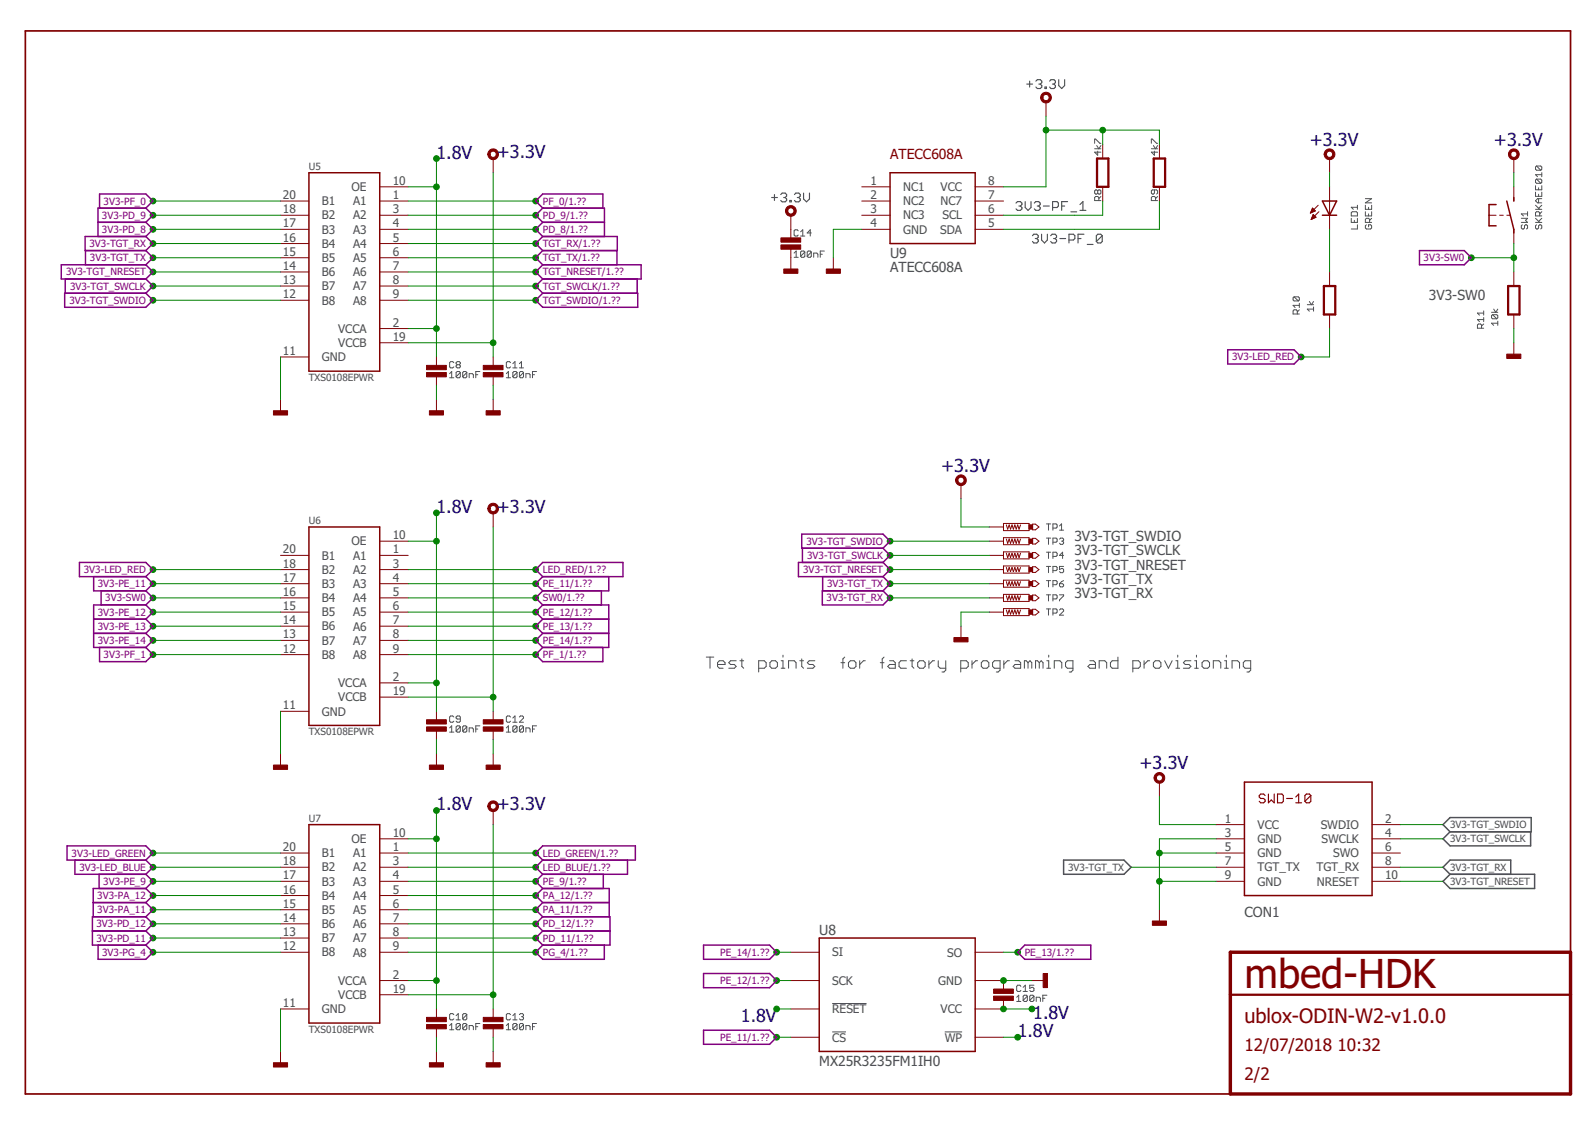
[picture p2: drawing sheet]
<svg xmlns="http://www.w3.org/2000/svg" width="297mm" height="210mm" viewBox="0 0 297 210" stroke-linecap="round" stroke-linejoin="round" font-family="sans-serif">
<g fill="none" stroke="#505050" stroke-width=".19">
<path d="M203.9 27.7h1.1M203.9 26.7v-.8h.1l.8 .8h.2M204.2 27.1l.4 .6 .4-.6M204.4 28.2v.7l-.5-.6h1.1M204.4 35.6v.4M204.4 35.6l-.2-.2-.3 .2v.4l.1 .2 .4-.2M204.4 35.6l.2-.2 .4 .2v.4l-.2 .2-.4-.2M204.6 37.4v-.6l-.2-.2h-.4l-.1 .2v.6h1.1M205 36.6l-.4 .4M214.4 27.7h1.2M214.4 26.7v-.8h.2l.8 .8h.2M214.8 27.1l.4 .6 .4-.6"/>
<path d="M215 28.2v.7l-.6-.6h1.2M215 35.4v.6l-.2 .2-.4-.2v-.4l.2-.2h.8l.2 .2v.4l-.2 .2M215.2 37.4v-.6l-.2-.2h-.4l-.2 .2v.6h1.2M215.6 36.6l-.4 .4M251.7 39.6l.1-.2h.8l.2 .2v.6h-1.1zM252.8 38.2v.8M252.8 38.6h-1.1l.3 .4M254.3 38.2v.8h1.1v-.8M254.3 39.4v.8h1.1v-.8M254.3 37h1.1l-1.1 .8h1.1M254.9 38.6v.4M254.9 39.8v.4"/>
<path d="M284.5 39.4v.8M284.5 39.8h-1.2l.4 .4M286 39h1.1M286 34.6v.7h1.1v-.7M286 35.8v.8h1.1v-.8M286 38.2l.7 .8M286.2 30.9l-.2 .2v.4l.2 .2h.7M286.2 33.4l-.2 .1v.5l.2 .1h.7M286.2 30.9h.7l.2 .2v.4l-.2 .2M286.2 33.4h.7l.2 .1v.5l-.2 .1M286.2 33.4l.7 .7M286.2 30.9l.7 .8"/>
<path d="M286.5 35v.3M286.5 36.2v.4M286.5 37v.8M287.1 37h-.8l-.3 .4 .3 .4h.8M287.1 32.2v.7M287.1 39.4l-.4 .4M287.1 38.2l-.6 .6M287.1 32.5h-1.1l.3 .4M147.9 47.1l.4-.3v1.1M147.9 47.9h.8M148.7 43l-.2-.2h-.4l-.2 .2v.8l.2 .2h.4l.2-.2M149.1 44h.8"/>
<path d="M149.1 43.2l.4-.4v1.2M149.9 46.9v.8l-.2 .2h-.4l-.2-.2M149.9 46.9l-.2-.1h-.4l-.2 .1v.8M149.9 46.9l-.8 .8M151.1 46.9v.8l-.2 .2h-.4l-.2-.2M151.1 46.9l-.2-.1h-.4l-.2 .1v.8M151.1 46.9l-.8 .8M151.1 43.4h-.8l.6-.6v1.2M151.5 47.9v-.8h.6l.2 .2v.6M152.8 47.3h.3M153.5 46.8h-.7v1.1M241 55.3l-.2 .2v.4l.2 .1h.8"/>
<path d="M241 55.3h.8l.2 .2v.4l-.2 .1M241 55.3l.8 .7M241.6 58.5v-.6l-.2-.2h-.4l-.2 .2v.6h1.2M242 57.7l-.4 .4M242 56.9h-1.2l.4 .4M242 56.5v.8M243.5 56.7h1.1M243.8 56.2l.4 .5 .4-.5M244.6 57.6h-1.1l.3 .4M244.6 57.2v.8M251.7 40.7v.7h1.1v-.7M252.2 41v.4"/>
<path d="M252.8 41.9v.8h-1.1M254.5 41.9l-.2 .2v.4l.2 .2h.7l.2-.2v-.4l-.2-.2h-.3v.3M255.1 41.4v-.5l-.2-.2h-.4l-.2 .2v.5h1.1M255.4 40.7l-.3 .3M276.3 59.5h-1.2l.4 .4M276.3 57.9v.8M276.3 59.1v.8M276.3 58.3h-1.2l.4 .4M277.8 58.2h1.1M278 58.6h.7l.2 .2v.4l-.2 .2M278 58.6l-.2 .2v.4l.2 .2h.7M278 58.6l.7 .8"/>
<path d="M278.2 57.6l.4 .6 .3-.6M278.9 59.8v.8M283.3 40.7h1.2l-.4 .3 .4 .4h-1.2M283.5 41.9l-.2 .2v.4l.4 .2 .2-.2v-.4l.4-.2 .2 .2v.4l-.2 .2M286 41.4h1.1M286 40.7l.7 .7M286.2 41.9l-.2 .2v.4l.3 .2 .2-.2v-.4l.4-.2 .2 .2v.4l-.2 .2M286.7 40.2v-.6l-.2-.2h-.3l-.2 .2v.6h1.1M287.1 40.7l-.6 .5M83.7 69.6l.4-.4v1.2M83.7 70.4h.8M84.5 67.5l-.2-.1h-.4l-.2 .1v.8l.2 .2h.4l.2-.2"/>
<path d="M85.2 67.9l-.3-.2 .3-.3h.3l.2 .1-.2 .4M85.2 67.9l-.3 .2 .3 .4h.3l.2-.2-.2-.4M85.2 67.9h.3M85.7 69.4v.8l-.2 .2h-.3l-.3-.2M85.7 69.4l-.2-.2h-.3l-.3 .2v.8M85.7 69.4l-.8 .8M86.9 69.4v.8l-.2 .2h-.3l-.2-.2M86.9 69.4l-.2-.2h-.3l-.2 .2v.8M86.9 69.4l-.7 .8M87.4 70.4v-.8h.6l.2 .2v.6M88.6 69.8h.4M89.4 69.2h-.8v1.2"/>
<path d="M94.3 70.4h.8M94.3 69.6l.4-.4v1.2M95.1 67.5l-.2-.1h-.4l-.2 .1v.8l.2 .2h.4l.2-.2M95.5 68.5h.8M95.5 67.7l.4-.3v1.1M96.3 69.4v.8l-.2 .2h-.4l-.2-.2M96.3 69.4l-.2-.2h-.4l-.2 .2v.8M96.3 69.4l-.8 .8M96.7 68.5h.8M96.7 67.7l.4-.3v1.1M97.5 69.4v.8l-.2 .2h-.4l-.2-.2M97.5 69.4l-.2-.2h-.4l-.2 .2v.8"/>
<path d="M97.5 69.4l-.8 .8M97.9 70.4v-.8h.6l.2 .2v.6M99.2 69.8h.3M99.9 69.2h-.7v1.2M275.9 61.1v-.6l-.2-.2h-.4l-.2 .2v.6h1.2M276.3 60.3l-.4 .4M278.9 60.2h-1.1l.4 .4M194.9 97.6h.8M195.3 97.6v1.1M196.1 98.4h.6l.2-.3v-.3l-.2-.2h-.6v1.1M197.3 98l.4-.4v1.1M197.3 98.7h.8"/>
<path d="M194.9 113.4h.8M194.9 100.2h.8M194.9 102.8h.8M194.9 105.5h.8M194.9 108.1h.8M194.9 110.8h.8M195.3 100.2v1.2M195.3 102.8v1.2M195.3 105.5v1.2M195.3 108.1v1.2M195.3 110.8v1.1M195.3 113.4v1.2"/>
<path d="M196.1 101h.6l.2-.2v-.4l-.2-.2h-.6v1.2M196.1 103.6h.6l.2-.2v-.3l-.2-.3h-.6v1.2M196.1 106.3h.6l.2-.2v-.4l-.2-.2h-.6v1.2M196.1 108.9h.6l.2-.2v-.4l-.2-.2h-.6v1.2M196.1 111.5h.6l.2-.1v-.4l-.2-.2h-.6v1.1M196.1 114.2h.6l.2-.2v-.4l-.2-.2h-.6v1.2M197.3 113.6l.2-.2h.4l.2 .2v.2l-.8 .8h.8M197.3 100.4l.2-.2h.4l.2 .2-.2 .4M197.3 108.7h.6l.2 .4-.2 .2h-.4l-.2-.2zM197.3 110.8h.8v.2l-.8 .7v.2M197.7 100.8h.2M197.9 100.8l.2 .2-.2 .4h-.4l-.2-.2"/>
<path d="M198.1 105.5h-.8v.6l.4-.2 .4 .2v.4l-.2 .2h-.4l-.2-.2M198.1 103.4h-.8l.6-.6v1.2M198.1 108.1l-.8 .6M83.7 135.6l.4-.4v1.2M83.7 136.4h.8M84.5 133.5l-.2-.2h-.4l-.2 .2v.8l.2 .2h.4l.2-.2M85.7 133.9h-.5l-.3-.2 .3-.4h.3l.2 .2v.8l-.2 .2h-.3l-.3-.2M85.7 135.4l-.2-.2h-.3l-.3 .2v.8M85.7 135.4v.8l-.2 .2h-.3l-.3-.2M85.7 135.4l-.8 .8M86.9 135.4l-.2-.2h-.3l-.2 .2v.8M86.9 135.4v.8l-.2 .2h-.3l-.2-.2"/>
<path d="M86.9 135.4l-.7 .8M87.4 136.4v-.8h.6l.2 .2v.6M88.6 135.8h.4M89.4 135.2h-.8v1.2M94.3 135.6l.4-.4v1.2M94.3 136.4h.8M95.1 133.5l-.2-.2h-.4l-.2 .2v.8l.2 .2h.4l.2-.2M95.5 133.7l.4-.4v1.2M95.5 134.5h.8M96.3 135.4l-.2-.2h-.4l-.2 .2v.8M96.3 135.4v.8l-.2 .2h-.4l-.2-.2M96.3 135.4l-.8 .8"/>
<path d="M96.7 133.5l.2-.2h.4l.2 .2v.2l-.8 .8h.8M97.5 135.4l-.2-.2h-.4l-.2 .2v.8M97.5 135.4v.8l-.2 .2h-.4l-.2-.2M97.5 135.4l-.8 .8M97.9 136.4v-.8h.6l.2 .2v.6M99.2 135.8h.3M99.9 135.2h-.7v1.2M131.5 122.4h1.4M132.2 122.4v2.1M133.6 123.8h1.4v-.4l-.3-.3h-.7l-.4 .3v.7l.4 .4h.7M137.1 123.1h-1l-.4 .3 .4 .4h.7l.3 .3-.3 .4h-1.1M137.8 123.1h.7"/>
<path d="M138.2 122.7v1.4l.3 .4M141.3 124.5h1l.4-.4v-.7l-.4-.3h-1v2.1M143.7 123.1h.7l.4 .3v.7l-.4 .4h-.7l-.3-.4v-.7zM145.5 124.5h.7M145.5 123.1h.3v1.4M145.8 122v.4M146.9 124.5v-1.4h1l.4 .3v1.1M148.9 123.1h.7M149.3 122.7v1.4l.3 .4M151.7 123.1h-1l-.4 .3 .4 .4h.7l.3 .3-.3 .4h-1.1M156.6 123.4h.7M157.3 122.4l-.3 .3v1.8"/>
<path d="M158 123.4l.4-.3h.7l.3 .3v.7l-.3 .4h-.7l-.4-.4zM160.1 123.1v1.4M161.1 123.1h-.3l-.7 .7M163.9 123.4h.7M164.6 122.4l-.3 .3v1.8M165.7 123.1h.7l.3 .3v1.1h-1l-.4-.4 .4-.3h1M168.8 123.1h-1l-.4 .3v.7l.4 .4h1M169.5 123.1h.7M169.9 122.7v1.4l.3 .4M170.9 123.4l.4-.3h.7l.3 .3v.7l-.3 .4h-.7l-.4-.4zM173 123.1v1.4M174 123.1h-.3l-.7 .7"/>
<path d="M174.7 123.1v1l.4 .4h1M176.1 123.1v1.7l-.3 .4h-.4M178.9 124.5h1.1l.3-.4v-.7l-.3-.3h-1.1v2.1M181 123.1v1.4M182.1 123.1h-.4l-.7 .7M183.1 123.1h.7l.3 .3v.7l-.3 .4h-.7l-.3-.4v-.7zM186.2 124.5h-1l-.4-.4v-.7l.4-.3h1v1.7l-.3 .4h-.4M186.9 123.1v1.4M188 123.1h-.4l-.7 .7M189 123.1h.7l.4 .3v1.1h-1.1l-.3-.4 .3-.3h1.1M191.5 123.4l-.4-.3h-.3v1.4M191.5 123.4v1.1"/>
<path d="M191.5 123.4l.3-.3 .4 .3v1.1M193.5 123.4l-.3-.3h-.4v1.4M193.5 123.4v1.1M193.5 123.4l.4-.3 .3 .3v1.1M194.9 124.5h.7M194.9 123.1h.4v1.4M195.3 122v.4M196.3 124.5v-1.4h1.1l.3 .3v1.1M199.8 124.5h-1l-.4-.4v-.7l.4-.3h1v1.7l-.3 .4h-.4M203 123.1h.7l.3 .3v1.1h-1l-.4-.4 .4-.3h1M204.7 124.5v-1.4h1l.4 .3v1.1M208.2 122.4v2.1h-1.1l-.3-.4v-.7l.3-.3h1.1"/>
<path d="M211 124.5h1l.4-.4v-.7l-.4-.3h-1v2.1M213.1 123.1v1.4M214.1 123.1h-.3l-.7 .7M214.8 123.4l.4-.3h.7l.3 .3v.7l-.3 .4h-.7l-.4-.4zM216.9 123.1l.7 1.4 .7-1.4M219 124.5h.7M219 123.1h.3v1.4M219.3 122v.4M221.8 123.1h-1.1l-.3 .3 .3 .4h.7l.4 .3-.4 .4h-1M222.5 124.5h.7M222.5 123.1h.3v1.4M222.8 122v.4"/>
<path d="M224.2 123.1h.7l.4 .3v.7l-.4 .4h-.7l-.3-.4v-.7zM226 124.5v-1.4h1l.4 .3v1.1M228 124.5h.7M228 123.1h.4v1.4M228.4 122v.4M229.4 124.5v-1.4h1.1l.3 .3v1.1M232.9 124.5h-1l-.4-.4v-.7l.4-.3h1v1.7l-.3 .4h-.4M83.7 191l.4-.4v1.2M83.7 191.8h.8M84.5 189l-.2-.2h-.4l-.2 .2v.8l.2 .1h.4l.2-.1M84.9 189.9h.8M84.9 189.2l.4-.4v1.1"/>
<path d="M85.7 190.8l-.2-.2h-.3l-.3 .2v.8M85.7 190.8v.8l-.2 .2h-.3l-.3-.2M85.7 190.8l-.8 .8M86.9 189l-.2-.2h-.3l-.2 .2v.8M86.9 190.8l-.2-.2h-.3l-.2 .2v.8M86.9 189v.8l-.2 .1h-.3l-.2-.1M86.9 190.8v.8l-.2 .2h-.3l-.2-.2M86.9 190.8l-.7 .8M86.9 189l-.7 .8M87.4 191.8v-.8h.6l.2 .2v.6M88.6 191.2h.4M89.4 190.6h-.8v1.2"/>
<path d="M94.3 191l.4-.4v1.2M94.3 191.8h.8M95.1 189l-.2-.2h-.4l-.2 .2v.8l.2 .1h.4l.2-.1M95.5 189.2l.4-.4v1.1M95.5 189.9h.8M96.3 190.8l-.2-.2h-.4l-.2 .2v.8M96.3 190.8v.8l-.2 .2h-.4l-.2-.2M96.3 190.8l-.8 .8M96.7 189l.2-.2h.4l.2 .2-.2 .4M97.1 189.4h.2M97.3 189.4l.2 .1-.2 .4h-.4l-.2-.1M97.5 190.8l-.2-.2h-.4l-.2 .2v.8"/>
<path d="M97.5 190.8v.8l-.2 .2h-.4l-.2-.2M97.5 190.8l-.8 .8M97.9 191.8v-.8h.6l.2 .2v.6M99.2 191.2h.3M99.9 190.6h-.7v1.2M155 186.9h6.4M155 192.2h2.5M175.9 192.2h3.3M189.3 185.7l.4-.3v1.1M189.3 186.5h.8M190.1 183.7l-.2-.2h-.4l-.2 .2v.8l.2 .2h.4l.2-.2M190.5 184.7h.8"/>
<path d="M190.5 183.9l.4-.4v1.2M191.3 185.5v.8l-.2 .2h-.3l-.3-.2M191.3 185.5l-.2-.1h-.3l-.3 .1v.8M191.3 185.5l-.8 .8M192.6 185.5v.8l-.3 .2h-.3l-.2-.2M192.6 185.5l-.3-.1h-.3l-.2 .1v.8M192.6 183.5h-.8v.6l.4-.2 .4 .2v.4l-.3 .2h-.3l-.2-.2M192.6 185.5l-.8 .8M193 186.5v-.8h.6l.2 .2v.6M194.2 185.9h.4M195 185.4h-.8v1.1"/>
</g>
<g fill="none" stroke="#505050" stroke-width=".21">
<path d="M191.2 15.7h1.1M191.7 15.1v1.1M192.9 15.1l.3-.3h.5l.3 .3v.3l-.3 .3M193.5 15.7h.2M193.7 15.7l.3 .2v.3l-.3 .3h-.5l-.3-.3M194.6 16.2h.3v.3h-.3zM195.5 15.1l.2-.3h.6l.3 .3v.3l-.3 .3M196 15.7h.3M196.3 15.7l.3 .2v.3l-.3 .3h-.6l-.2-.3M197.2 14.8v1.1l.5 .6 .6-.6v-1.1M143.7 36.8h1.1M144.2 36.2v1.1"/>
<path d="M145.4 36.2l.3-.2h.5l.3 .2v.3l-.3 .3M145.9 36.8h.3M146.2 36.8l.3 .3v.2l-.3 .3h-.5l-.3-.3M147.1 37.3h.3v.3h-.3zM148 36.2l.2-.2h.6l.2 .2v.3l-.2 .3M148.5 36.8h.3M148.8 36.8l.2 .3v.2l-.2 .3h-.6l-.2-.3M149.6 36v1.1l.6 .5 .5-.5v-1.1M189.2 37.8l.3-.3h.5l.3 .3v.3l-.3 .3M189.8 38.4h.2M190 38.4l.3 .3v.2l-.3 .3h-.5l-.3-.3M190.9 37.5v1.2l.6 .5 .5-.5v-1.2"/>
<path d="M192.6 37.8l.3-.3h.5l.3 .3v.3l-.3 .3M193.2 38.4h.2M193.4 38.4l.3 .3v.2l-.3 .3h-.5l-.3-.3M194.3 38.4h1.1M196 38.7h.8l.3-.3v-.6l-.3-.3h-.8v1.7M197.7 38.4h.6M198.8 37.5h-1.1v1.7M199.4 39.5h1.1M201.1 39.2h1.1M201.1 38.1l.6-.6v1.7M192.3 43.9l.2-.3h.6l.3 .3v.3l-.3 .2M192.8 44.4h.3"/>
<path d="M193.1 44.4l.3 .3v.3l-.3 .3h-.6l-.2-.3M194 43.6v1.1l.5 .6 .6-.6v-1.1M195.7 43.9l.2-.3h.6l.3 .3v.3l-.3 .2M196.2 44.4h.3M196.5 44.4l.3 .3v.3l-.3 .3h-.6l-.2-.3M197.4 44.4h1.1M199.1 44.7h.8l.3-.3v-.5l-.3-.3h-.8v1.7M200.8 44.4h.5M201.9 43.6h-1.1v1.7M202.5 45.5h1.1M205.3 43.9l-.3-.3h-.6l-.2 .3v1.1M205.3 43.9v1.1l-.3 .3h-.6l-.2-.3"/>
<path d="M205.3 43.9l-1.1 1.1"/>
</g>
<path d="M268.7 153.6l1.3-1.3h15.2v2.6h-15.2zM270 154.9l-1.3 1.3 1.3 1.3h15.1v-2.6M198.1 160.2h11.2l1.4 1.3-1.4 1.3h-11.2zM268.7 164.1l1.3-1.3h15.8v2.7h-15.8zM270 162.8l-1.3-1.3 1.3-1.3h11.3v2.6" fill="none" stroke="#505050" stroke-width=".28"/>
<path d="M292.5 177.4v-171.6h-287.8v198h224.4" fill="none" stroke="#800000" stroke-width=".32"/>
<path d="M229.1 177.4h63.4v26.4h-63.4z" fill="none" stroke="#800000" stroke-width=".63"/>
<path d="M204.3 29.5h2.1v5.3h-2.1zM214.9 29.5h2.1v5.3h-2.1zM246.5 53.3h2.2v5.3h-2.2zM280.9 53.3h2.1v5.3h-2.1zM229.1 185.3h63.4" fill="none" stroke="#800000" stroke-width=".42"/>
<path d="M57.5 32.2h13.2v36.9h-13.2zM165.8 32.2h15.8v13.2h-15.8zM246.3 37.4h2.6l-1.3 2.7zM278.6 38.1h-1.3v4h1.3M280.6 37.4l1.3 5.3v.7M281.9 36.8v.6M246.3 40.1h2.6M57.5 98.1h13.2v37h-13.2zM57.5 153.6h13.2v36.9h-13.2zM231.8 145.7h23.7v21.1h-23.7zM152.6 174.7h29v21.1h-29z" fill="none" stroke="#800000" stroke-width=".28"/>
<g fill="none" stroke="#800000" stroke-width=".19">
<path d="M194.8 19v2.6M52.2 37.4h5.3M70.7 37.4h5.3M70.7 34.8h5.3M91.8 29.5v2.7M160.5 37.4h5.3M160.5 34.8h5.3M181.6 37.4h5.3M181.6 34.8h5.3M205.4 26.9v2.6M205.4 34.8v2.6M215.9 26.9v2.6"/>
<path d="M215.9 34.8v2.6M244.1 39.6h.1M244.1 39.5h.4M244.2 39.4h.6M244.2 39.2h.7M244.3 39.1h.5M244.3 39h.4M244.4 38.9h.1M244.4 38.8l.6 .5-1 .4zM244.6 39.9l.5 .6-.9 .4zM245.5 38.2l-1.5 1.5M245.6 39.4l-1.4 1.5"/>
<path d="M247.6 29.5v2.7M247.6 34.8v7.9M281.9 29.5v2.7M281.9 34.8v2.6M52.2 40.1h5.3M52.2 42.7h5.3M52.2 45.4h5.3M52.2 48h5.3M52.2 50.7h5.3M52.2 53.3h5.3M52.2 55.9h5.3M70.7 40.1h5.3"/>
<path d="M70.7 42.7h5.3M70.7 45.4h5.3M70.7 48h5.3M70.7 50.7h5.3M70.7 53.3h5.3M70.7 55.9h5.3M147.3 40.1v4.2M147.3 46.4v4.3M155.2 48v2.7M160.5 40.1h5.3M160.5 42.7h5.3M181.6 40.1h5.3"/>
<path d="M181.6 42.7h5.3M244.2 40.8h.2M244.3 40.6h.4M244.3 40.5h.7M244.4 40.4h.6M244.4 40.3h.5M244.5 40.1h.3M244.5 40h.1M247.6 50.7v2.6M247.6 58.6v2.6M277.3 40.1h1.3M279.3 40.1h.7"/>
<path d="M280.6 40.1h.7M281.9 42.7v2.7M281.9 50.7v2.6M281.9 58.6v2.6M52.2 66.5h5.3M52.2 74.4v2.6M70.7 61.2h5.3M70.7 63.8h5.3M81.3 66.5v1.6M81.3 70.2v1.6M81.3 74.4v2.6M91.8 66.5v1.6"/>
<path d="M91.8 70.2v1.6M91.8 74.4v2.6M281.9 63.8v2.7M91.8 95.5v2.6M179 90.2v2.7M184.2 98.1h2.7M186.9 97.5h4.7v1.3h-4.7zM187.4 97.8l.3 .8 .2-.8 .3 .8 .3-.8 .2 .8 .3-.8 .3 .8 .2-.8 .3 .8 .3-.8M192.3 97.6h.5l.7 .5-.7 .6h-.5zM52.2 103.4h5.3M52.2 106.1h5.3M52.2 108.7h5.3"/>
<path d="M52.2 111.4h5.3M52.2 114h5.3M52.2 116.6h5.3M52.2 119.3h5.3M70.7 103.4h5.3M70.7 106.1h5.3M70.7 108.7h5.3M70.7 111.4h5.3M70.7 114h5.3M70.7 116.6h5.3M70.7 119.3h5.3M70.7 100.8h5.3"/>
<path d="M179 116.6v2.7M184.2 103.4h2.7M184.2 106.1h2.7M184.2 108.7h2.7M184.2 111.4h2.7M184.2 114h2.7M184.2 100.8h2.7M186.9 100.1h4.7v1.4h-4.7zM186.9 102.8h4.7v1.3h-4.7zM186.9 105.4h4.7v1.3h-4.7zM186.9 108.1h4.7v1.3h-4.7zM186.9 110.7h4.7v1.3h-4.7z"/>
<path d="M186.9 113.3h4.7v1.4h-4.7zM187.4 113.6l.3 .8 .2-.8 .3 .8 .3-.8 .2 .8 .3-.8 .3 .8 .2-.8 .3 .8 .3-.8M187.4 100.4l.3 .8 .2-.8 .3 .8 .3-.8 .2 .8 .3-.8 .3 .8 .2-.8 .3 .8 .3-.8M187.4 103l.3 .8 .2-.8 .3 .8 .3-.8 .2 .8 .3-.8 .3 .8 .2-.8 .3 .8 .3-.8M187.4 105.7l.3 .8 .2-.8 .3 .8 .3-.8 .2 .8 .3-.8 .3 .8 .2-.8 .3 .8 .3-.8M187.4 108.3l.3 .8 .2-.8 .3 .8 .3-.8 .2 .8 .3-.8 .3 .8 .2-.8 .3 .8 .3-.8M187.4 111l.3 .8 .2-.8 .3 .8 .3-.8 .2 .8 .3-.8 .3 .8 .2-.8 .3 .8 .3-.8M192.3 100.3h.5l.7 .5-.7 .5h-.5zM192.3 102.9h.5l.7 .5-.7 .6h-.5zM192.3 105.6h.5l.7 .5-.7 .5h-.5zM192.3 108.2h.5l.7 .5-.7 .5h-.5zM192.3 110.8h.5l.7 .6-.7 .5h-.5z"/>
<path d="M192.3 113.5h.5l.7 .5-.7 .5h-.5zM52.2 121.9h5.3M52.2 132.5h5.3M70.7 121.9h5.3M70.7 127.2h5.3M70.7 129.8h5.3M81.3 132.5v1.6M81.3 136.2v1.6M91.8 132.5v1.6M91.8 136.2v1.6M52.2 140.4v2.6M52.2 158.9h5.3"/>
<path d="M70.7 158.9h5.3M70.7 156.2h5.3M81.3 140.4v2.6M91.8 140.4v2.6M91.8 151v2.6M215.9 145.7v2.6M226.5 158.9h5.3M226.5 156.2h5.3M226.5 153.6h5.3M255.5 158.9h5.3M255.5 156.2h5.3M255.5 153.6h5.3"/>
<path d="M52.2 177.4h5.3M52.2 161.5h5.3M52.2 164.1h5.3M52.2 166.8h5.3M52.2 169.4h5.3M52.2 172.1h5.3M52.2 174.7h5.3M70.7 177.4h5.3M70.7 161.5h5.3M70.7 164.1h5.3M70.7 166.8h5.3M70.7 169.4h5.3"/>
<path d="M70.7 172.1h5.3M70.7 174.7h5.3M147.3 177.4h5.3M181.6 177.4h5.3M215.9 169.4v2.7M226.5 161.5h5.3M226.5 164.1h5.3M255.5 161.5h5.3M255.5 164.1h5.3M52.2 187.9h5.3M52.2 195.8v2.7M70.7 182.6h5.3"/>
<path d="M70.7 185.3h5.3M81.3 187.9v1.6M81.3 191.6v1.6M81.3 195.8v2.7M91.8 187.9v1.6M91.8 191.6v1.6M91.8 195.8v2.7M147.3 182.6h5.3M147.3 187.9h5.3M147.3 193.2h5.3M181.6 182.6h5.3v1.6M181.6 193.2h5.3"/>
<path d="M186.9 186.3v1.6h-5.3M192.2 182.6h2.6"/>
</g>
<g fill="#800000" stroke="#800000" stroke-width=".19">
<path d="M194.3 181.3h.8v2.6h-.8z"/>
<path d="M185 184.2h3.7v.8h-3.7z"/>
<path d="M185 185.5h3.7v.8h-3.7z"/>
<path d="M79.4 68.1h3.7v.8h-3.7z"/>
<path d="M79.4 69.4h3.7v.8h-3.7z"/>
<path d="M90 68.1h3.7v.8h-3.7z"/>
<path d="M90 69.4h3.7v.8h-3.7z"/>
<path d="M80 76.5h2.6v.8h-2.6z"/>
<path d="M90.5 76.5h2.7v.8h-2.7z"/>
<path d="M50.9 76.5h2.7v.8h-2.7z"/>
<path d="M79.4 134h3.7v.9h-3.7z"/>
<path d="M79.4 135.4h3.7v.8h-3.7z"/>
<path d="M90 134h3.7v.9h-3.7z"/>
<path d="M90 135.4h3.7v.8h-3.7z"/>
<path d="M80 142.5h2.6v.8h-2.6z"/>
<path d="M90.5 142.5h2.7v.8h-2.7z"/>
<path d="M50.9 142.5h2.7v.8h-2.7z"/>
<path d="M79.4 189.5h3.7v.8h-3.7z"/>
<path d="M79.4 190.8h3.7v.8h-3.7z"/>
<path d="M90 189.5h3.7v.8h-3.7z"/>
<path d="M90 190.8h3.7v.8h-3.7z"/>
<path d="M80 197.9h2.6v.8h-2.6z"/>
<path d="M90.5 197.9h2.7v.8h-2.7z"/>
<path d="M50.9 197.9h2.7v.8h-2.7z"/>
<path d="M214.6 171.5h2.6v.8h-2.6z"/>
<path d="M177.7 118.7h2.6v.8h-2.6z"/>
<path d="M191.6 97.7h.7v.9h-.7z"/>
<path d="M191.6 113.6h.7v.8h-.7z"/>
<path d="M153.9 50.1h2.6v.8h-2.6z"/>
<path d="M145.4 44.3h3.7v.8h-3.7z"/>
<path d="M145.4 45.6h3.7v.8h-3.7z"/>
<path d="M146 50.1h2.6v.8h-2.6z"/>
<path d="M191.6 100.4h.7v.8h-.7z"/>
<path d="M191.6 103h.7v.8h-.7z"/>
<path d="M191.6 105.7h.7v.8h-.7z"/>
<path d="M191.6 108.3h.7v.8h-.7z"/>
<path d="M191.6 111h.7v.8h-.7z"/>
<path d="M280.6 66h2.6v.8h-2.6z"/>
</g>
<g fill="#800000" stroke="#800000" stroke-width=".19">
<path d="M91.2 27.9a1 1 0 0 1 1.6 .4 1 1 0 0 1-.7 1.4 1 1 0 0 1-1.3-1h.5a.58 .58 0 0 1 .8-.5 .58 .58 0 0 1 .1 1 .58 .58 0 0 1-.9-.3v-.2h-.5l.1-.3z" fill-rule="evenodd"/>
<path d="M91 94.1a1 1 0 0 1 1.7 0 1 1 0 0 1-.5 1.6 1 1 0 0 1-1.4-1h.5a.58 .58 0 0 1 .8-.5 .58 .58 0 0 1 .1 1 .58 .58 0 0 1-.9-.3v-.2h-.5z" fill-rule="evenodd"/>
<path d="M91 149.6a1 1 0 0 1 1.7 0 1 1 0 0 1-.5 1.5 1 1 0 0 1-1.4-.9h.5a.58 .58 0 0 1 .8-.5 .58 .58 0 0 1 .1 .9 .58 .58 0 0 1-.9-.3v-.1h-.5z" fill-rule="evenodd"/>
<path d="M215.1 144.3a1 1 0 0 1 1.6 0 1 1 0 0 1-.5 1.5 1 1 0 0 1-1.3-.9h.4a.58 .58 0 0 1 .9-.5 .58 .58 0 0 1 .1 .9 .58 .58 0 0 1-.9-.2l-.1-.2h-.4z" fill-rule="evenodd"/>
<path d="M178.2 88.9a1.01 1.01 0 0 1 1.6 0 1.01 1.01 0 0 1-.6 1.5 1.01 1.01 0 0 1-1.3-.9h.5a.58 .58 0 0 1 .7-.7 .58 .58 0 0 1 .3 1 .58 .58 0 0 1-1-.2v-.1h-.5z" fill-rule="evenodd"/>
<path d="M194.2 17.4a1 1 0 0 1 1.5 .3 1 1 0 0 1-.7 1.4 1 1 0 0 1-1.2-.9h.4a.58 .58 0 0 1 .9-.5 .58 .58 0 0 1 .1 .9 .58 .58 0 0 1-1-.2v-.2h-.4v-.3z" fill-rule="evenodd"/>
<path d="M146.5 38.7a1 1 0 0 1 1.6 0 1 1 0 0 1-.5 1.5 1 1 0 0 1-1.3-.9h.4a.58 .58 0 0 1 .8-.5 .58 .58 0 0 1 .2 1 .58 .58 0 0 1-1-.3v-.2h-.4z" fill-rule="evenodd"/>
<path d="M246.8 28.2a1.01 1.01 0 0 1 1.6 0 1.01 1.01 0 0 1-.5 1.5 1.01 1.01 0 0 1-1.3-1h.4a.58 .58 0 0 1 .8-.5 .58 .58 0 0 1 .2 .9 .58 .58 0 0 1-.9-.2l-.1-.2h-.4z" fill-rule="evenodd"/>
<path d="M281.3 27.9a1 1 0 0 1 1.5 .4 1 1 0 0 1-.7 1.4 1 1 0 0 1-1.2-1h.4a.58 .58 0 0 1 .9-.5 .58 .58 0 0 1 .1 1 .58 .58 0 0 1-.9-.3l-.1-.2h-.4l.1-.3z" fill-rule="evenodd"/>
</g>
<path d="M235.6 148.2l-.3-.3h-.5l-.3 .3v.2l.3 .3h.5l.3 .3v.2l-.3 .3h-.5l-.3-.3M236.2 147.9v1.6l.5-.5 .6 .5v-1.6M237.9 147.9h.8l.3 .3v1l-.3 .3h-.8zM239.6 148.7h1.1M241.3 149.5h1.1M241.3 148.4l.6-.5v1.6M244.1 148.2l-.3-.3h-.5l-.3 .3v1M244.1 148.2v1l-.3 .3h-.5l-.3-.3M244.1 148.2l-1.1 1" fill="none" stroke="#800000" stroke-width=".21"/>
<g fill="none" stroke="#008000" stroke-width=".19">
<path d="M28.5 37.4h23.7M76 34.8h5.3M76 37.4h23.8M81.3 29.5v37M91.8 32.2v34.3M194.8 24.2h21.1v2.7M194.8 21.6v13.2h-7.9M205.4 24.2v2.7M205.4 37.4v2.7h-18.5M215.9 37.4v5.3h-29M247.6 32.2v2.6M281.9 32.2v2.6"/>
<path d="M28.5 42.7h23.7M28.5 45.4h23.7M28.5 40.1h23.7M28.5 55.9h23.7M28.5 53.3h23.7M28.5 50.7h23.7M28.5 48h23.7M76 42.7h23.8M76 45.4h23.8M76 40.1h23.8M76 55.9h23.8M76 53.3h23.8"/>
<path d="M76 50.7h23.8M76 48h23.8M160.5 42.7h-5.3v5.3M247.6 42.7v8M274 48h7.9M281.9 45.4v5.3M52.2 66.5v7.9M76 63.8h15.8M76 61.2h5.3M81.3 71.8v2.6M91.8 71.8v2.6M247.6 61.2v5.3h-5.3"/>
<path d="M281.9 61.2v2.6M81.3 95.5v37M91.8 98.1v34.4M179 92.9v5.2h5.2M28.5 114h23.7M28.5 116.6h23.7M28.5 119.3h23.7M28.5 106.1h23.7M28.5 108.7h23.7M28.5 111.4h23.7M76 114h23.8M76 116.6h23.8"/>
<path d="M76 119.3h23.8M76 100.8h5.3M76 106.1h23.8M76 108.7h23.8M76 111.4h23.8M165.8 100.8h18.4M165.8 103.4h18.4M165.8 106.1h18.4M165.8 108.7h18.4M165.8 111.4h18.4M184.2 114h-5.2v2.6M28.5 121.9h23.7"/>
<path d="M52.2 132.5v7.9M76 129.8h15.8M76 127.2h5.3M76 121.9h23.8M81.3 137.8v2.6M91.8 137.8v2.6M28.5 158.9h23.7M76 156.2h5.3M76 158.9h23.8M81.3 151v36.9M91.8 153.6v34.3M215.9 148.3v5.3h10.6"/>
<path d="M215.9 158.9h10.6M226.5 156.2h-10.6v13.2M260.8 153.6h7.9M260.8 156.2h7.9M28.5 164.1h23.7M28.5 177.4h23.7M28.5 174.7h23.7M28.5 172.1h23.7M28.5 169.4h23.7M28.5 166.8h23.7M28.5 161.5h23.7M76 164.1h23.8"/>
<path d="M76 177.4h23.8M76 174.7h23.8M76 172.1h23.8M76 169.4h23.8M76 166.8h23.8M76 161.5h23.8M144.6 177.4h2.7M186.9 177.4h2.6M210.7 161.5h15.8M215.9 164.1h10.6M260.8 164.1h7.9M260.8 161.5h7.9"/>
<path d="M52.2 187.9v7.9M76 185.3h15.8M76 182.6h5.3M81.3 193.2v2.6M91.8 193.2v2.6M144.6 182.6h2.7M144.6 187.9h2.7M144.6 193.2h2.7M186.9 182.6h5.3M186.9 187.9h5.3M186.9 193.2h2.6"/>
</g>
<g fill="#008000" stroke="#008000" stroke-width=".19">
<circle cx="91.8" cy="63.8" r=".53"/>
<circle cx="91.8" cy="129.8" r=".53"/>
<circle cx="91.8" cy="185.3" r=".53"/>
<circle cx="194.8" cy="24.2" r=".53"/>
<circle cx="205.4" cy="24.2" r=".53"/>
<circle cx="186.9" cy="182.6" r=".53"/>
<circle cx="215.9" cy="158.9" r=".53"/>
<circle cx="215.9" cy="164.1" r=".53"/>
<circle cx="99.8" cy="45.4" r=".53"/>
<circle cx="99.8" cy="37.4" r=".53"/>
<circle cx="144.6" cy="182.6" r=".53"/>
<circle cx="99.8" cy="114" r=".53"/>
<circle cx="189.5" cy="177.4" r=".53"/>
<circle cx="99.8" cy="116.6" r=".53"/>
<circle cx="144.6" cy="177.4" r=".53"/>
<circle cx="99.8" cy="119.3" r=".53"/>
<circle cx="99.8" cy="42.7" r=".53"/>
<circle cx="99.8" cy="40.1" r=".53"/>
<circle cx="99.8" cy="177.4" r=".53"/>
<circle cx="99.8" cy="174.7" r=".53"/>
<circle cx="99.8" cy="172.1" r=".53"/>
<circle cx="99.8" cy="169.4" r=".53"/>
<circle cx="99.8" cy="166.8" r=".53"/>
<circle cx="99.8" cy="164.1" r=".53"/>
<circle cx="81.3" cy="29.5" r=".53"/>
<circle cx="81.3" cy="34.8" r=".53"/>
<circle cx="81.3" cy="61.2" r=".53"/>
<circle cx="81.3" cy="95.5" r=".53"/>
<circle cx="81.3" cy="100.8" r=".53"/>
<circle cx="81.3" cy="127.2" r=".53"/>
<circle cx="81.3" cy="151" r=".53"/>
<circle cx="81.3" cy="156.2" r=".53"/>
<circle cx="81.3" cy="182.6" r=".53"/>
<circle cx="144.6" cy="187.9" r=".53"/>
<circle cx="186.9" cy="187.9" r=".53"/>
<circle cx="192.2" cy="187.9" r=".53"/>
<circle cx="189.5" cy="193.2" r=".53"/>
<circle cx="165.8" cy="100.8" r=".53"/>
<circle cx="28.5" cy="55.9" r=".53"/>
<circle cx="165.8" cy="103.4" r=".53"/>
<circle cx="28.5" cy="53.3" r=".53"/>
<circle cx="165.8" cy="106.1" r=".53"/>
<circle cx="28.5" cy="50.7" r=".53"/>
<circle cx="165.8" cy="108.7" r=".53"/>
<circle cx="28.5" cy="48" r=".53"/>
<circle cx="165.8" cy="111.4" r=".53"/>
<circle cx="28.5" cy="45.4" r=".53"/>
<circle cx="28.5" cy="42.7" r=".53"/>
<circle cx="28.5" cy="40.1" r=".53"/>
<circle cx="28.5" cy="37.4" r=".53"/>
<circle cx="99.8" cy="48" r=".53"/>
<circle cx="99.8" cy="50.7" r=".53"/>
<circle cx="99.8" cy="53.3" r=".53"/>
<circle cx="99.8" cy="55.9" r=".53"/>
<circle cx="28.5" cy="121.9" r=".53"/>
<circle cx="28.5" cy="119.3" r=".53"/>
<circle cx="28.5" cy="116.6" r=".53"/>
<circle cx="28.5" cy="108.7" r=".53"/>
<circle cx="28.5" cy="114" r=".53"/>
<circle cx="274" cy="48" r=".53"/>
<circle cx="281.9" cy="48" r=".53"/>
<circle cx="28.5" cy="111.4" r=".53"/>
<circle cx="99.8" cy="121.9" r=".53"/>
<circle cx="99.8" cy="111.4" r=".53"/>
<circle cx="99.8" cy="108.7" r=".53"/>
<circle cx="144.6" cy="193.2" r=".53"/>
<circle cx="28.5" cy="164.1" r=".53"/>
<circle cx="28.5" cy="166.8" r=".53"/>
<circle cx="28.5" cy="169.4" r=".53"/>
<circle cx="28.5" cy="172.1" r=".53"/>
<circle cx="28.5" cy="174.7" r=".53"/>
<circle cx="28.5" cy="177.4" r=".53"/>
<circle cx="28.5" cy="158.9" r=".53"/>
<circle cx="28.5" cy="161.5" r=".53"/>
<circle cx="242.3" cy="66.5" r=".53"/>
<circle cx="28.5" cy="106.1" r=".53"/>
<circle cx="99.8" cy="158.9" r=".53"/>
<circle cx="99.8" cy="161.5" r=".53"/>
<circle cx="99.8" cy="106.1" r=".53"/>
</g>
<g fill="none" stroke="#800080" stroke-width=".28">
<path d="M18.5 38.8v-2.7h8.7l1.3 1.3-1.3 1.4M27.2 38.8h-9v5.2M27.2 38.8l1.3 1.3-1.3 1.3M101.1 38.8l-1.3-1.4 1.3-1.3h11.2v2.7M101.1 38.8h11.5v5.2M101.1 38.8l-1.3 1.3 1.3 1.3M12 54.6h15.2l1.3 1.3-1.3 1.3h-15.2zM12.1 52v2.6M15.9 46.7v2.6M18.2 41.4h9M27.2 44h-11.3v2.7h11.3M27.2 52l1.3 1.3-1.3 1.3"/>
<path d="M27.2 49.3h-15.8v2.7h15.8M27.2 49.3l1.3 1.4-1.3 1.3M27.2 46.7l1.3 1.3-1.3 1.3M27.2 44l1.3 1.4-1.3 1.3M27.2 41.4l1.3 1.3-1.3 1.3M99.8 55.9l1.3-1.3h17.7v2.6h-17.7zM101.1 44l-1.3 1.4 1.3 1.3M101.1 44h13.9v2.7h-13.9M101.1 41.4l-1.3 1.3 1.3 1.3M101.1 41.4h11.5M101.1 49.3h18.3v2.7h-18.3M101.1 46.7l-1.3 1.3 1.3 1.3"/>
<path d="M101.1 49.3l-1.3 1.4 1.3 1.3M101.1 52l-1.3 1.3 1.3 1.3M114.9 46.7v2.6M118.7 52v2.6M264.4 46.7h8.3l1.3 1.3-1.3 1.3h-8.3zM228.6 65.2h12.4l1.3 1.3-1.3 1.3h-12.4zM149.3 99.5h15.1l1.4 1.3-1.4 1.3h-15.1zM14.8 104.8h12.4l1.3 1.3-1.3 1.3h-12.4zM17.4 115.3h9.8M17.4 118h9.8M17.4 107.4v2.6h9.8M18.8 110v2.7"/>
<path d="M27.2 115.3l1.3 1.3-1.3 1.4M27.2 107.4l1.3 1.3-1.3 1.3M27.2 112.7h-9.8v7.9h9.8M27.2 118l1.3 1.3-1.3 1.3M27.2 112.7l1.3 1.3-1.3 1.3M27.2 110l1.3 1.4-1.3 1.3M101.1 112.7l-1.3 1.3 1.3 1.3M101.1 112.7h12.3v7.9h-12.3M101.1 115.3h12.3M101.1 115.3l-1.3 1.3 1.3 1.4M101.1 118h12.3M101.1 118l-1.3 1.3 1.3 1.3"/>
<path d="M101.1 104.8h14.9v2.6h-14.9l-1.3-1.3zM101.1 110l-1.3 1.4 1.3 1.3M101.1 107.4l-1.3 1.3 1.3 1.3M112 110v2.7M113.4 107.4v2.6h-12.3M149.4 102.1v2.7M153.1 110h11.3l1.4 1.4-1.4 1.3h-11.3zM153.2 107.4v2.6M164.4 102.1l1.4 1.3-1.4 1.4M164.4 104.8h-15.7v2.6h15.7M164.4 104.8l1.4 1.3-1.4 1.3M164.4 107.4l1.4 1.3-1.4 1.3"/>
<path d="M18.5 120.6v2.6h8.7l1.3-1.3-1.3-1.3M101.1 120.6l-1.3 1.3 1.3 1.3h11.2v-2.6M12.5 157.5h14.7l1.3 1.4-1.3 1.3h-14.7zM101.1 157.5h17.2v2.7h-17.2l-1.3-1.3zM13.9 160.2v2.6h13.3M17.2 173.4h10M17.4 168.1h9.8M18.3 176v2.7h8.9l1.3-1.3-1.3-1.4M18.5 162.8v2.7M27.2 170.8h-10v5.2h10M27.2 165.5h-9.8v5.3M27.2 162.8l1.3 1.3-1.3 1.4"/>
<path d="M27.2 165.5l1.3 1.3-1.3 1.3M27.2 168.1l1.3 1.3-1.3 1.4M27.2 170.8l1.3 1.3-1.3 1.3M27.2 173.4l1.3 1.3-1.3 1.3M27.2 160.2l1.3 1.3-1.3 1.3M101.1 170.8h12.5v5.2h-12.5M101.1 176l-1.3 1.4 1.3 1.3h11.4v-2.7M101.1 173.4l-1.3 1.3 1.3 1.3M101.1 173.4h12.5M101.1 170.8l-1.3 1.3 1.3 1.3M101.1 168.1l-1.3 1.3 1.3 1.4M101.1 168.1h12.4"/>
<path d="M101.1 165.5h12.4v5.3M101.1 165.5l-1.3 1.3 1.3 1.3M101.1 162.8l-1.3 1.3 1.3 1.4M101.1 160.2l-1.3 1.3 1.3 1.3M112.4 162.8v2.7M116.9 160.2v2.6h-15.8M131 176h12.3l1.3 1.4-1.3 1.3h-12.3zM190.8 176h12.3v2.7h-12.3l-1.3-1.3zM131 181.3h12.3l1.3 1.3-1.3 1.4h-12.3zM131 191.9h12.3l1.3 1.3-1.3 1.3h-12.3z"/>
</g>
<text font-size="7.5" fill="#800000" x="231.8" y="184">mbed-HDK</text>
<text font-size="3.7" fill="#800000" x="231.8" y="190.6">ublox-ODIN-W2-v1.0.0</text>
<g font-size="3.3" fill="#000080">
<text x="81.3" y="29.5">1.8V</text>
<text x="92.5" y="29.5">+3.3V</text>
<text x="243.9" y="27.1">+3.3V</text>
<text x="278.2" y="27.1">+3.3V</text>
<text x="175.3" y="87.9">+3.3V</text>
<text x="81.3" y="95.5">1.8V</text>
<text x="92.5" y="95.5">+3.3V</text>
<text x="212.2" y="143.3">+3.3V</text>
<text x="81.3" y="151">1.8V</text>
<text x="92.5" y="150.9">+3.3V</text>
<text x="138" y="190.3">1.8V</text>
<text x="192.4" y="189.8">1.8V</text>
<text x="189.5" y="193.2">1.8V</text>
</g>
<g font-size="3.2" fill="#800000">
<text x="231.8" y="195.8">12/07/2018</text>
<text x="249.1" y="195.8">10:32</text>
<text x="231.8" y="201.1">2/2</text>
</g>
<text font-size="2.6" fill="#800000" x="165.8" y="29.5">ATECC608A</text>
<g font-size="2.6" fill="#505050">
<text x="165.8" y="50.6">ATECC608A</text>
<text x="165.8" y="48">U9</text>
<text x="266.1" y="55.9">3V3-SW0</text>
<text x="200.1" y="100.8">3V3-TGT_SWDIO</text>
<text x="200.1" y="103.4">3V3-TGT_SWCLK</text>
<text x="200.1" y="106.1">3V3-TGT_NRESET</text>
<text x="200.1" y="108.7">3V3-TGT_TX</text>
<text x="200.1" y="111.4">3V3-TGT_RX</text>
<text x="231.8" y="170.8">CON1</text>
<text x="152.6" y="174.2">U8</text>
<text x="152.6" y="198.5">MX25R3235FM1IH0</text>
</g>
<g font-size="2.2" fill="#505050">
<text x="65.5" y="35.6">OE</text>
<text x="73.1" y="34.4">10</text>
<text x="162.1" y="34.4">1</text>
<text x="168.2" y="35.6">NC1</text>
<text x="175.2" y="35.6">VCC</text>
<text x="184" y="34.4">8</text>
<text x="52.7" y="37.1">20</text>
<text x="52.7" y="39.7">18</text>
<text x="59.9" y="38.2">B1</text>
<text x="59.9" y="40.9">B2</text>
<text x="65.8" y="38.2">A1</text>
<text x="65.8" y="40.9">A2</text>
<text x="73.1" y="37.1">1</text>
<text x="73.1" y="39.7">3</text>
<text x="162.1" y="37.1">2</text>
<text x="162.1" y="39.7">3</text>
<text x="168.2" y="38.2">NC2</text>
<text x="168.2" y="40.9">NC3</text>
<text x="175.2" y="38.2">NC7</text>
<text x="175.5" y="40.9">SCL</text>
<text x="184" y="39.7">6</text>
<text x="184" y="37.1">7</text>
<text x="52.7" y="42.4">17</text>
<text x="52.7" y="45">16</text>
<text x="52.7" y="47.6">15</text>
<text x="59.9" y="43.5">B3</text>
<text x="59.9" y="46.2">B4</text>
<text x="65.8" y="43.5">A3</text>
<text x="65.8" y="46.2">A4</text>
<text x="73.1" y="42.4">4</text>
<text x="73.1" y="45">5</text>
<text x="73.1" y="47.6">6</text>
<text x="162.1" y="42.4">4</text>
<text x="168.2" y="43.5">GND</text>
<text x="175.1" y="43.5">SDA</text>
<text x="184" y="42.4">5</text>
<text x="52.7" y="50.3">14</text>
<text x="52.7" y="52.9">13</text>
<text x="59.9" y="48.8">B5</text>
<text x="59.9" y="51.4">B6</text>
<text x="65.8" y="48.8">A5</text>
<text x="65.8" y="51.4">A6</text>
<text x="73.1" y="50.3">7</text>
<text x="73.1" y="52.9">8</text>
<text x="52.7" y="55.6">12</text>
<text x="59.9" y="54.1">B7</text>
<text x="59.9" y="56.7">B8</text>
<text x="65.8" y="54.1">A7</text>
<text x="65.8" y="56.7">A8</text>
<text x="73.1" y="55.6">9</text>
<text x="63" y="62">VCCA</text>
<text x="63" y="64.6">VCCB</text>
<text x="73.1" y="60.8">2</text>
<text x="73.1" y="63.5">19</text>
<text x="52.7" y="66.1">11</text>
<text x="59.9" y="67.3">GND</text>
<text x="65.5" y="101.6">OE</text>
<text x="73.1" y="100.4">10</text>
<text x="52.7" y="103.1">20</text>
<text x="52.7" y="105.7">18</text>
<text x="59.9" y="104.2">B1</text>
<text x="59.9" y="106.9">B2</text>
<text x="65.8" y="104.2">A1</text>
<text x="65.8" y="106.9">A2</text>
<text x="73.1" y="103.1">1</text>
<text x="73.1" y="105.7">3</text>
<text x="52.7" y="108.3">17</text>
<text x="52.7" y="111">16</text>
<text x="52.7" y="113.6">15</text>
<text x="59.9" y="109.5">B3</text>
<text x="59.9" y="112.1">B4</text>
<text x="65.8" y="109.5">A3</text>
<text x="65.8" y="112.2">A4</text>
<text x="73.1" y="108.3">4</text>
<text x="73.1" y="111">5</text>
<text x="73.1" y="113.6">6</text>
<text x="52.7" y="116.3">14</text>
<text x="52.7" y="118.9">13</text>
<text x="59.9" y="114.8">B5</text>
<text x="59.9" y="117.4">B6</text>
<text x="65.8" y="114.8">A5</text>
<text x="65.8" y="117.4">A6</text>
<text x="73.1" y="116.3">7</text>
<text x="73.1" y="118.9">8</text>
<text x="52.7" y="121.5">12</text>
<text x="59.9" y="120.1">B7</text>
<text x="59.9" y="122.7">B8</text>
<text x="65.8" y="120.1">A7</text>
<text x="65.8" y="122.7">A8</text>
<text x="73.1" y="121.5">9</text>
<text x="63" y="128">VCCA</text>
<text x="63" y="130.6">VCCB</text>
<text x="73.1" y="126.8">2</text>
<text x="73.1" y="129.5">19</text>
<text x="52.7" y="132.1">11</text>
<text x="59.9" y="133.3">GND</text>
<text x="73.1" y="155.9">10</text>
<text x="228.1" y="153.2">1</text>
<text x="228.1" y="155.9">3</text>
<text x="234.2" y="154.4">VCC</text>
<text x="246" y="154.4">SWDIO</text>
<text x="258" y="153.2">2</text>
<text x="258" y="155.9">4</text>
<text x="52.7" y="158.5">20</text>
<text x="52.7" y="161.1">18</text>
<text x="59.9" y="159.7">B1</text>
<text x="65.5" y="157">OE</text>
<text x="65.8" y="159.7">A1</text>
<text x="73.1" y="158.5">1</text>
<text x="73.1" y="161.1">3</text>
<text x="228.1" y="158.5">5</text>
<text x="228.1" y="161.1">7</text>
<text x="234.2" y="157">GND</text>
<text x="234.2" y="159.7">GND</text>
<text x="246.1" y="157">SWCLK</text>
<text x="248.3" y="159.7">SWO</text>
<text x="258" y="158.5">6</text>
<text x="258" y="161.1">8</text>
<text x="52.7" y="163.8">17</text>
<text x="52.7" y="166.4">16</text>
<text x="59.9" y="162.3">B2</text>
<text x="59.9" y="164.9">B3</text>
<text x="59.9" y="167.6">B4</text>
<text x="65.8" y="162.3">A2</text>
<text x="65.8" y="164.9">A3</text>
<text x="65.8" y="167.6">A4</text>
<text x="73.1" y="163.8">4</text>
<text x="73.1" y="166.4">5</text>
<text x="228.1" y="163.8">9</text>
<text x="234.2" y="162.3">TGT_TX</text>
<text x="234.2" y="164.9">GND</text>
<text x="245.2" y="162.3">TGT_RX</text>
<text x="245.2" y="164.9">NRESET</text>
<text x="258" y="163.8">10</text>
<text x="52.7" y="169.1">15</text>
<text x="52.7" y="171.7">14</text>
<text x="59.9" y="170.2">B5</text>
<text x="59.9" y="172.9">B6</text>
<text x="65.8" y="170.2">A5</text>
<text x="65.8" y="172.9">A6</text>
<text x="73.1" y="169.1">6</text>
<text x="73.1" y="171.7">7</text>
<text x="52.7" y="174.3">13</text>
<text x="52.7" y="177">12</text>
<text x="59.9" y="175.5">B7</text>
<text x="59.9" y="178.1">B8</text>
<text x="65.8" y="175.5">A7</text>
<text x="65.8" y="178.1">A8</text>
<text x="73.1" y="174.3">8</text>
<text x="73.1" y="177">9</text>
<text x="155" y="178.1">SI</text>
<text x="176.4" y="178.1">SO</text>
<text x="63" y="183.4">VCCA</text>
<text x="73.1" y="182.3">2</text>
<text x="73.1" y="184.9">19</text>
<text x="155" y="183.4">SCK</text>
<text x="174.7" y="183.4">GND</text>
<text x="52.7" y="187.5">11</text>
<text x="59.9" y="188.7">GND</text>
<text x="63" y="186.1">VCCB</text>
<text x="155" y="188.7">RESET</text>
<text x="175.2" y="188.7">VCC</text>
<text x="155" y="194">CS</text>
<text x="175.9" y="194">WP</text>
</g>
<g font-size="1.9" fill="#505050">
<text x="57.5" y="31.6">U5</text>
<text x="57.5" y="71">TXS0108EPWR</text>
<text x="57.5" y="97.6">U6</text>
<text x="57.5" y="137">TXS0108EPWR</text>
<text x="57.5" y="153.1">U7</text>
<text x="270" y="154.3">3V3-TGT_SWDIO</text>
<text x="270" y="156.9">3V3-TGT_SWCLK</text>
<text x="198.9" y="162.2">3V3-TGT_TX</text>
<text x="270" y="164.8">3V3-TGT_NRESET</text>
<text x="270" y="162.2">3V3-TGT_RX</text>
<text x="57.5" y="192.4">TXS0108EPWR</text>
</g>
<g font-size="1.9" fill="#800080">
<text x="19" y="40.7">3V3-PD_9</text>
<text x="19.3" y="38.1">3V3-PF_0</text>
<text x="101.1" y="38.1">PF_0/1.??</text>
<text x="101.1" y="40.7">PD_9/1.??</text>
<text x="16.7" y="46">3V3-TGT_RX</text>
<text x="19" y="43.4">3V3-PD_8</text>
<text x="101.1" y="46">TGT_RX/1.??</text>
<text x="101.1" y="43.4">PD_8/1.??</text>
<text x="12.3" y="51.3">3V3-TGT_NRESET</text>
<text x="13" y="53.9">3V3-TGT_SWCLK</text>
<text x="16.7" y="48.7">3V3-TGT_TX</text>
<text x="101.1" y="48.7">TGT_TX/1.??</text>
<text x="101.1" y="51.3">TGT_NRESET/1.??</text>
<text x="101.1" y="53.9">TGT_SWCLK/1.??</text>
<text x="265.1" y="48.7">3V3-SW0</text>
<text x="12.9" y="56.6">3V3-TGT_SWDIO</text>
<text x="101.1" y="56.6">TGT_SWDIO/1.??</text>
<text x="229.4" y="67.1">3V3-LED_RED</text>
<text x="150.2" y="101.5">3V3-TGT_SWDIO</text>
<text x="15.6" y="106.7">3V3-LED_RED</text>
<text x="101.1" y="106.7">LED_RED/1.??</text>
<text x="149.6" y="106.7">3V3-TGT_NRESET</text>
<text x="150.3" y="104.1">3V3-TGT_SWCLK</text>
<text x="18.2" y="109.4">3V3-PE_11</text>
<text x="19.6" y="112">3V3-SW0</text>
<text x="101.1" y="112">SW0/1.??</text>
<text x="101.1" y="109.4">PE_11/1.??</text>
<text x="153.9" y="112">3V3-TGT_RX</text>
<text x="154" y="109.4">3V3-TGT_TX</text>
<text x="18.2" y="119.9">3V3-PE_14</text>
<text x="18.2" y="117.3">3V3-PE_13</text>
<text x="18.2" y="114.6">3V3-PE_12</text>
<text x="101.1" y="114.7">PE_12/1.??</text>
<text x="101.1" y="117.3">PE_13/1.??</text>
<text x="101.1" y="119.9">PE_14/1.??</text>
<text x="19.3" y="122.6">3V3-PF_1</text>
<text x="101.1" y="122.6">PF_1/1.??</text>
<text x="13.3" y="159.5">3V3-LED_GREEN</text>
<text x="101.1" y="159.5">LED_GREEN/1.??</text>
<text x="14.8" y="162.2">3V3-LED_BLUE</text>
<text x="18.1" y="167.4">3V3-PA_12</text>
<text x="19.2" y="164.8">3V3-PE_9</text>
<text x="101.1" y="167.5">PA_12/1.??</text>
<text x="101.1" y="164.8">PE_9/1.??</text>
<text x="101.1" y="162.2">LED_BLUE/1.??</text>
<text x="18" y="172.7">3V3-PD_12</text>
<text x="18.1" y="170.1">3V3-PA_11</text>
<text x="101.1" y="172.7">PD_12/1.??</text>
<text x="101.1" y="170.1">PA_11/1.??</text>
<text x="18" y="175.4">3V3-PD_11</text>
<text x="19" y="178">3V3-PG_4</text>
<text x="101.1" y="178">PG_4/1.??</text>
<text x="101.1" y="175.4">PD_11/1.??</text>
<text x="134.1" y="178">PE_14/1.??</text>
<text x="190.8" y="178">PE_13/1.??</text>
<text x="134.1" y="183.3">PE_12/1.??</text>
<text x="134.1" y="193.8">PE_11/1.??</text>
</g>
</svg>
